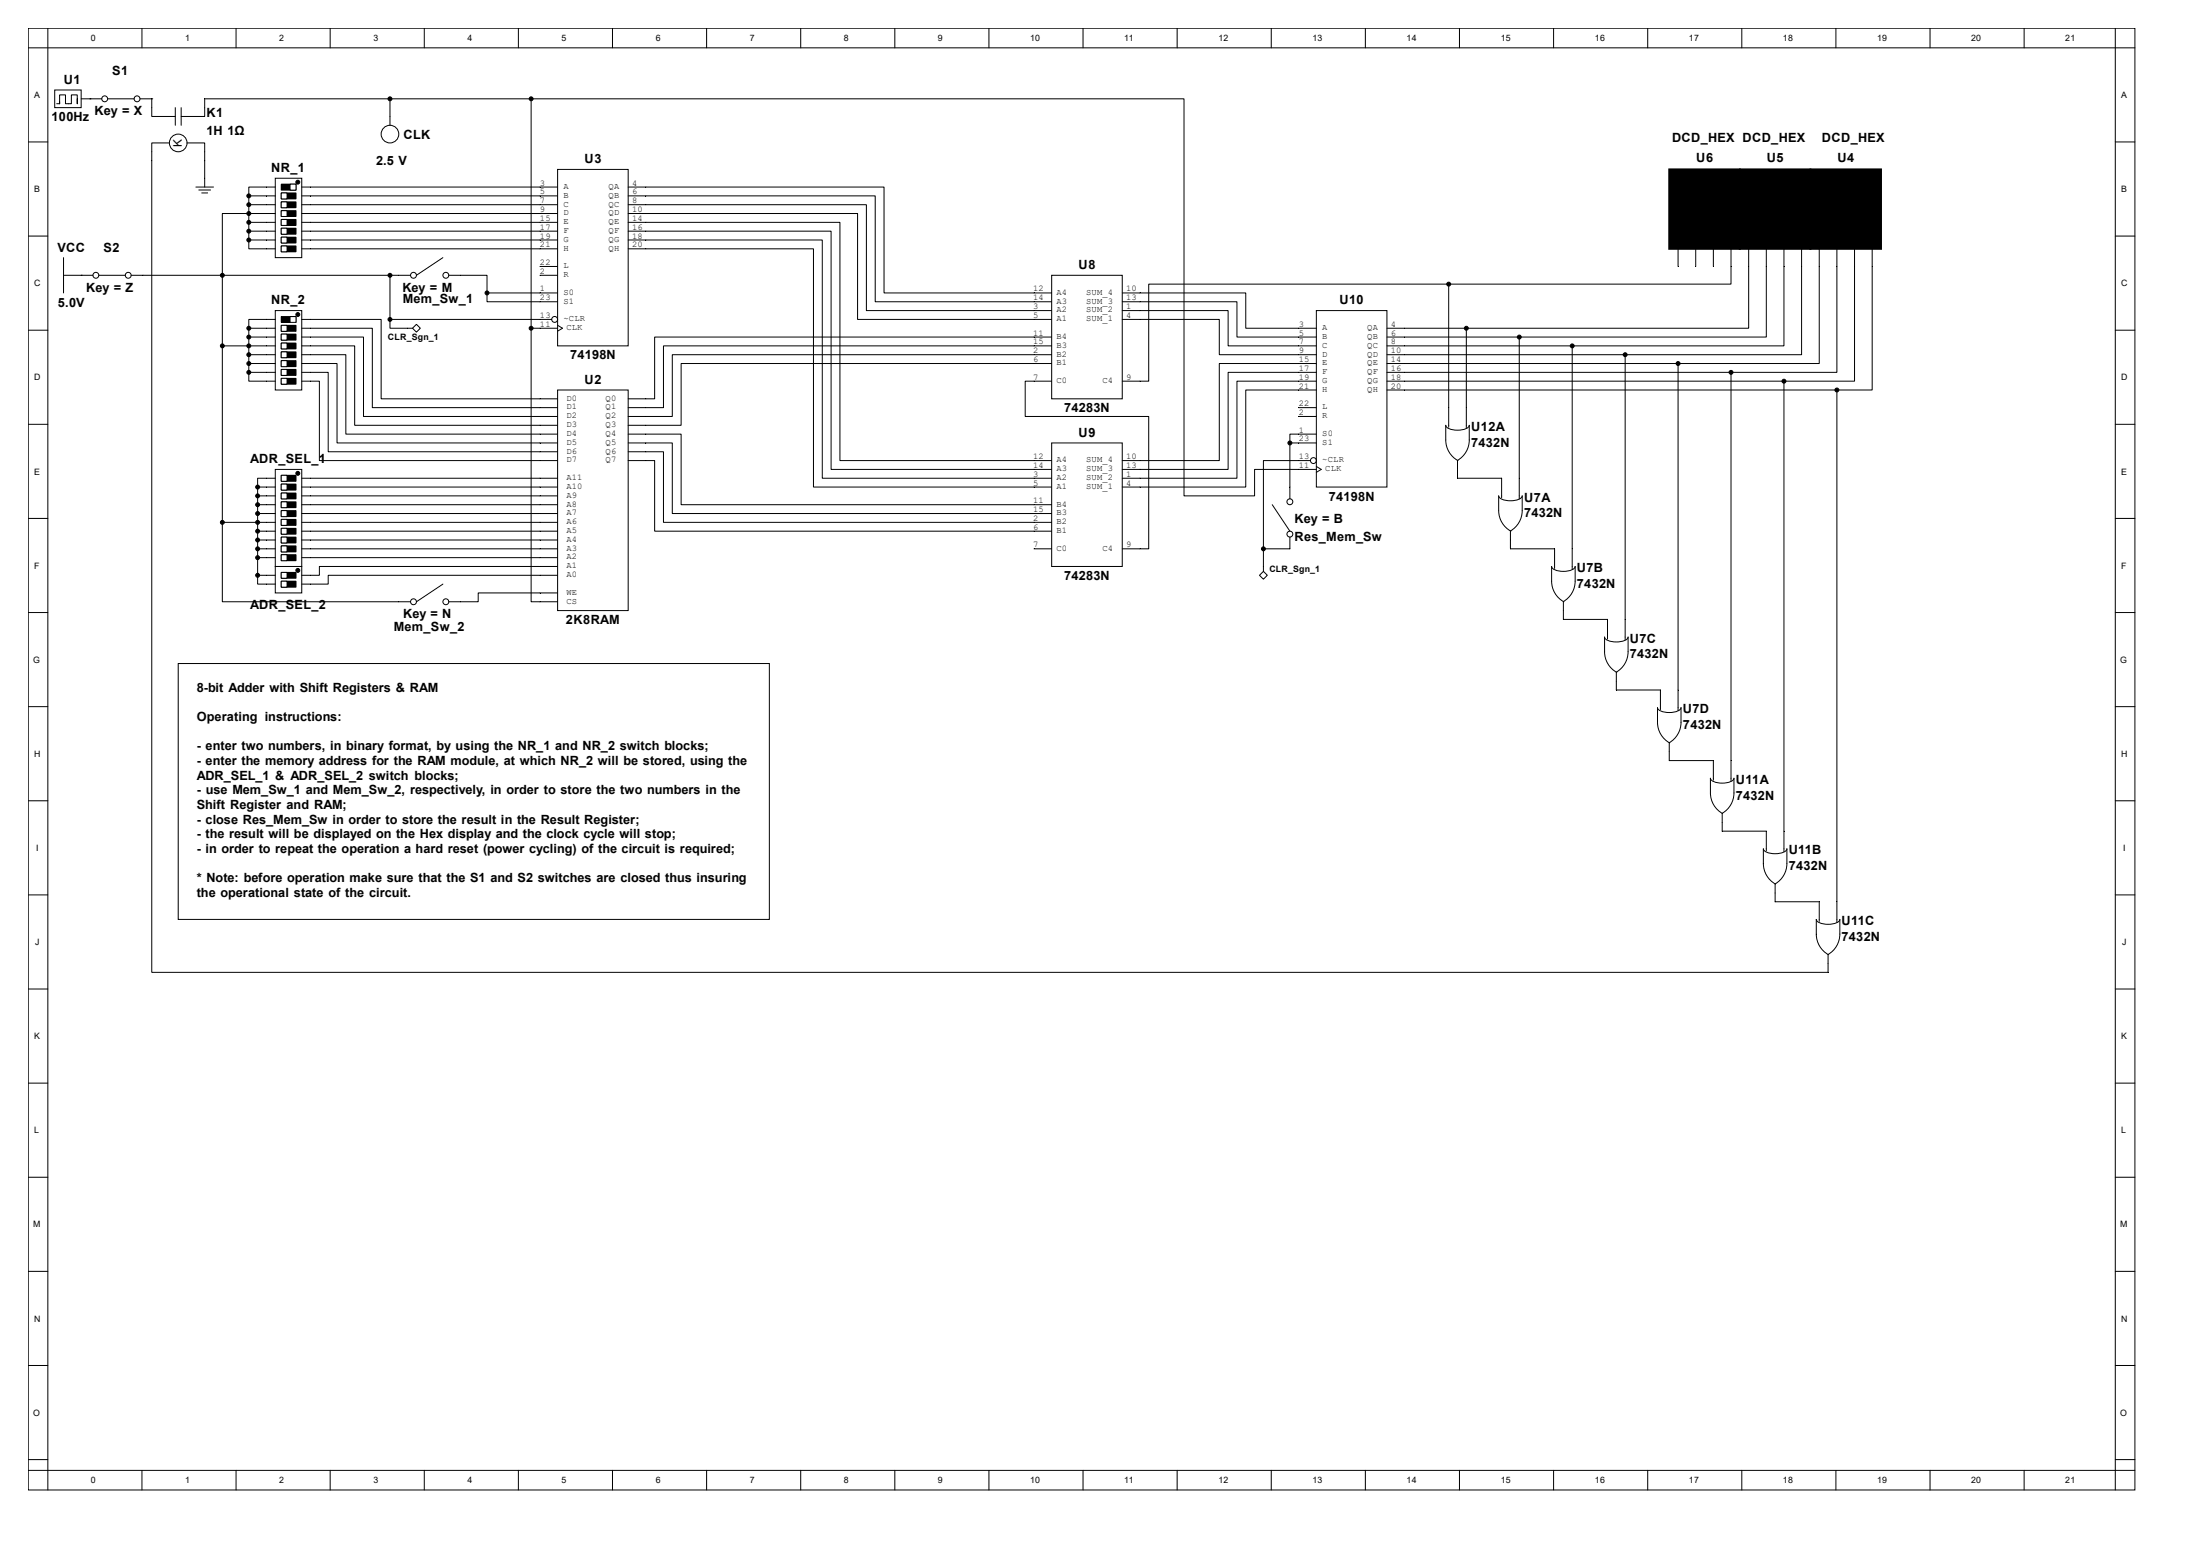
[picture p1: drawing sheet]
<svg xmlns="http://www.w3.org/2000/svg" width="594mm" height="420mm" viewBox="0 0 594 420" stroke-linecap="round" stroke-linejoin="round" font-family="sans-serif">
<g fill="none" stroke="#000" stroke-width=".27">
<path d="M7.6 7.6h568.6v394.5h-568.6zM7.6 12.9h568.6M12.9 7.6v394.5M38.3 7.6v5.3M63.7 7.6v5.3M89.1 7.6v5.3M114.5 7.6v5.3M139.9 7.6v5.3M165.3 7.6v5.3M190.7 7.6v5.3M216.1 7.6v5.3M241.5 7.6v5.3"/>
<path d="M266.9 7.6v5.3M292.3 7.6v5.3M317.7 7.6v5.3M343.1 7.6v5.3M368.5 7.6v5.3M393.9 7.6v5.3M419.3 7.6v5.3M444.7 7.6v5.3M470.1 7.6v5.3M495.5 7.6v5.3M520.9 7.6v5.3M546.3 7.6v5.3"/>
<path d="M570.9 7.6v394.5M7.6 38.3h5.3M14.8 24.3h7.1v4.7h-7.1zM15.3 28h.8M20.8 26.7v1.3v-2.4h-1.5v2.4h-1.6v-2.4h-1.6v2.4v-.5M21.9 26.7h2.4M570.9 38.3h5.3M7.6 63.7h5.3M570.9 63.7h5.3M7.6 89.1h5.3M570.9 89.1h5.3M7.6 114.5h5.3"/>
<path d="M570.9 114.5h5.3M7.6 139.9h5.3M570.9 139.9h5.3M7.6 165.3h5.3M570.9 165.3h5.3M7.6 190.7h5.3M570.9 190.7h5.3M7.6 216.1h5.3M570.9 216.1h5.3M7.6 241.5h5.3M570.9 241.5h5.3M7.6 266.9h5.3"/>
<path d="M570.9 266.9h5.3M7.6 292.3h5.3M570.9 292.3h5.3M7.6 317.7h5.3M570.9 317.7h5.3M7.6 343.1h5.3M570.9 343.1h5.3M7.6 368.5h5.3M570.9 368.5h5.3M7.6 393.9h5.3M7.6 396.8h568.6M38.3 396.8v5.3"/>
<path d="M63.7 396.8v5.3M89.1 396.8v5.3M114.5 396.8v5.3M139.9 396.8v5.3M165.3 396.8v5.3M190.7 396.8v5.3M216.1 396.8v5.3M241.5 396.8v5.3M266.9 396.8v5.3M292.3 396.8v5.3M317.7 396.8v5.3M343.1 396.8v5.3"/>
<path d="M368.5 396.8v5.3M393.9 396.8v5.3M419.3 396.8v5.3M444.7 396.8v5.3M470.1 396.8v5.3M495.5 396.8v5.3M520.9 396.8v5.3M546.3 396.8v5.3M570.9 393.9h5.3"/>
</g>
<path d="M74.3 48.1h7.1v21.4h-7.1z" fill-rule="evenodd" fill="#fff"/>
<path d="M74.3 48.1h7.1v21.4h-7.1zM75.9 49.7h4v1.6h-4z" fill="none" stroke="#000" stroke-width=".27"/>
<path d="M75.9 49.7h4v1.6h-4z" fill="#000"/>
<path d="M78.3 49.7h1.6v1.6h-1.6z" fill="#fff"/>
<path d="M75.9 52.1h4v1.6h-4zM78.3 49.7h1.6v1.6h-1.6z" fill="none" stroke="#000" stroke-width=".27"/>
<path d="M75.9 52.1h4v1.6h-4z" fill="#000"/>
<path d="M75.9 52.1h1.6v1.6h-1.6z" fill="#fff"/>
<path d="M75.9 52.1h1.6v1.6h-1.6zM75.9 54.5h4v1.5h-4z" fill="none" stroke="#000" stroke-width=".27"/>
<path d="M75.9 54.5h4v1.5h-4z" fill="#000"/>
<path d="M75.9 54.5h1.6v1.5h-1.6z" fill="#fff"/>
<path d="M75.9 54.5h1.6v1.5h-1.6zM75.9 56.9h4v1.5h-4z" fill="none" stroke="#000" stroke-width=".27"/>
<path d="M75.9 56.9h4v1.5h-4z" fill="#000"/>
<path d="M75.9 56.9h1.6v1.5h-1.6z" fill="#fff"/>
<path d="M75.9 56.9h1.6v1.5h-1.6zM75.9 59.2h4v1.6h-4z" fill="none" stroke="#000" stroke-width=".27"/>
<path d="M75.9 59.3h4v1.5h-4z" fill="#000"/>
<path d="M75.9 59.3h1.6v1.5h-1.6z" fill="#fff"/>
<path d="M75.9 59.2h1.6v1.6h-1.6zM75.9 61.6h4v1.6h-4z" fill="none" stroke="#000" stroke-width=".27"/>
<path d="M75.9 61.6h4v1.6h-4z" fill="#000"/>
<path d="M75.9 61.6h1.6v1.6h-1.6z" fill="#fff"/>
<path d="M75.9 61.6h1.6v1.6h-1.6zM75.9 64h4v1.6h-4z" fill="none" stroke="#000" stroke-width=".27"/>
<path d="M75.9 64.1h4v1.5h-4z" fill="#000"/>
<path d="M75.9 64.1h1.6v1.5h-1.6z" fill="#fff"/>
<path d="M75.9 64h1.6v1.6h-1.6zM75.9 66.4h4v1.5h-4z" fill="none" stroke="#000" stroke-width=".27"/>
<path d="M75.9 66.4h4v1.5h-4z" fill="#000"/>
<path d="M75.9 66.4h1.6v1.5h-1.6z" fill="#fff"/>
<g fill="none" stroke="#000" stroke-width=".27">
<path d="M67.1 52.9h7.2M67.1 55.2h7.2M67.1 57.6h7.2M67.1 52.9v11.9M74.3 50.5h-7.2v2.4M81.4 50.5h2.4M81.4 52.9h2.4M81.4 55.2h2.4M81.4 57.6h2.4M67.1 64.8v2.3h7.2M67.1 60h7.2M67.1 62.4h7.2"/>
<path d="M67.1 64.8h7.2M75.9 66.4h1.6v1.5h-1.6zM81.4 60h2.4M81.4 62.4h2.4M81.4 64.8h2.4M81.4 67.1h2.4"/>
<circle cx="67.1" cy="52.9" r=".53"/>
<circle cx="67.1" cy="57.6" r=".53"/>
<circle cx="67.1" cy="55.2" r=".53"/>
<circle cx="80.4" cy="49.2" r=".53"/>
<circle cx="67.1" cy="60" r=".53"/>
<circle cx="67.1" cy="62.4" r=".53"/>
<circle cx="67.1" cy="64.8" r=".53"/>
</g>
<g fill="#000">
<circle cx="67.1" cy="52.9" r=".53"/>
<circle cx="67.1" cy="57.6" r=".53"/>
<circle cx="67.1" cy="55.2" r=".53"/>
<circle cx="80.4" cy="49.2" r=".53"/>
<circle cx="67.1" cy="60" r=".53"/>
<circle cx="67.1" cy="62.4" r=".53"/>
<circle cx="67.1" cy="64.8" r=".53"/>
</g>
<path d="M74.3 83.8h7.1v21.4h-7.1z" fill-rule="evenodd" fill="#fff"/>
<path d="M74.3 83.8h7.1v21.4h-7.1zM75.9 85.4h4v1.6h-4z" fill="none" stroke="#000" stroke-width=".27"/>
<path d="M75.9 85.5h4v1.5h-4z" fill="#000"/>
<path d="M78.3 85.5h1.6v1.5h-1.6z" fill="#fff"/>
<path d="M75.9 87.8h4v1.6h-4zM78.3 85.4h1.6v1.6h-1.6z" fill="none" stroke="#000" stroke-width=".27"/>
<path d="M75.9 87.8h4v1.6h-4z" fill="#000"/>
<path d="M75.9 87.8h1.6v1.6h-1.6z" fill="#fff"/>
<path d="M75.9 87.8h1.6v1.6h-1.6zM75.9 90.2h4v1.6h-4z" fill="none" stroke="#000" stroke-width=".27"/>
<path d="M75.9 90.2h4v1.6h-4z" fill="#000"/>
<path d="M75.9 90.2h1.6v1.6h-1.6z" fill="#fff"/>
<path d="M75.9 90.2h1.6v1.6h-1.6zM75.9 92.6h4v1.5h-4z" fill="none" stroke="#000" stroke-width=".27"/>
<path d="M75.9 92.6h4v1.5h-4z" fill="#000"/>
<path d="M75.9 92.6h1.6v1.5h-1.6z" fill="#fff"/>
<path d="M75.9 92.6h1.6v1.5h-1.6zM75.9 95h4v1.5h-4z" fill="none" stroke="#000" stroke-width=".27"/>
<path d="M75.9 95h4v1.5h-4z" fill="#000"/>
<path d="M75.9 95h1.6v1.5h-1.6z" fill="#fff"/>
<path d="M75.9 95h1.6v1.5h-1.6zM75.9 97.3h4v1.6h-4z" fill="none" stroke="#000" stroke-width=".27"/>
<path d="M75.9 97.4h4v1.5h-4z" fill="#000"/>
<path d="M75.9 97.4h1.6v1.5h-1.6z" fill="#fff"/>
<path d="M75.9 97.3h1.6v1.6h-1.6zM75.9 99.7h4v1.6h-4z" fill="none" stroke="#000" stroke-width=".27"/>
<path d="M75.9 99.7h4v1.6h-4z" fill="#000"/>
<path d="M75.9 99.7h1.6v1.6h-1.6z" fill="#fff"/>
<path d="M75.9 99.7h1.6v1.6h-1.6zM75.9 102.1h4v1.6h-4z" fill="none" stroke="#000" stroke-width=".27"/>
<path d="M75.9 102.2h4v1.5h-4z" fill="#000"/>
<path d="M75.9 102.2h1.6v1.5h-1.6z" fill="#fff"/>
<g fill="none" stroke="#000" stroke-width=".27">
<path d="M24.3 26.7h.1M24.3 26.7h3.2M29 26.7h7.2M37.8 26.7h3.2M67.1 57.6h-7.1v16.7h50.8M83.8 50.5h66.7M83.8 52.9h66.7M83.8 55.2h66.7M83.8 57.6h66.7M150.5 45.7h19v47.6h-19zM169.5 50.5h4.8M169.5 52.9h4.8"/>
<path d="M169.5 55.2h4.8M169.5 57.6h4.8M17.1 74.3h8M17.1 69.5v9.6M21.9 74.3h.1M26.7 74.3h7.1M35.4 74.3h3.2M83.8 60h66.7M83.8 64.8h66.7M83.8 67.1h66.7M83.8 62.4h66.7M119.5 69.5l-7.1 4.8"/>
<path d="M121.1 74.3h10.3v4.8h19.1M145.7 71.9h4.8M145.7 74.3h4.8M169.5 60h4.8M169.5 64.8h4.8M169.5 67.1h4.8M169.5 62.4h4.8M471.9 67.1v4.8M476.7 67.1v4.8M481.4 67.1v4.8M486.2 67.1v4.8M491 67.1v4.8"/>
<path d="M495.7 67.1v4.8M500.5 67.1v4.8M505.3 67.1v4.8M67.1 88.6h7.2M67.1 91h7.2M67.1 93.3h7.2M67.1 95.7h7.2M67.1 98.1h7.2M67.1 88.6v11.9M74.3 86.2h-7.2v2.4M81.4 86.2h21.5v21.4h47.6M81.4 88.6h19.1v21.4h50"/>
<path d="M81.4 91h16.7v21.4h52.4M81.4 93.3h14.3v21.5h54.8M81.4 95.7h11.9v21.4h57.2M81.4 98.1h9.6v21.4h59.5M143.3 88.6h7.2M145.7 86.2h3.2M145.7 81.4h4.8M150.5 87.8l1.3 .8-1.3 .8M67.1 100.5v2.4h7.2M67.1 100.5h7.2M75.9 102.1h1.6v1.6h-1.6zM81.4 100.5h7.2v21.4h61.9"/>
<path d="M81.4 102.9h4.8v21.4h64.3M150.5 105.2h19v59.6h-19zM169.5 107.6h4.8M169.5 110h4.8M169.5 112.4h4.8M169.5 114.8h4.8M169.5 119.5h4.8M169.5 117.1h4.8M145.7 133.8h4.8M145.7 136.2h4.8M145.7 138.6h4.8M145.7 129.1h4.8"/>
<path d="M145.7 131.4h4.8M169.5 121.9h4.8M169.5 124.3h4.8M145.7 145.7h4.8M145.7 143.3h4.8M145.7 141h4.8M145.7 148.1h4.8M145.7 152.9h4.8M145.7 150.5h4.8M145.7 155.2h4.8M145.7 160h4.8M145.7 162.4h4.8"/>
<circle cx="28.3" cy="26.7" r=".79"/>
<circle cx="37" cy="26.7" r=".79"/>
<circle cx="25.9" cy="74.3" r=".79"/>
<circle cx="34.6" cy="74.3" r=".79"/>
<circle cx="60" cy="74.3" r=".53"/>
<circle cx="105.2" cy="74.3" r=".53"/>
<circle cx="111.6" cy="74.3" r=".79"/>
<circle cx="120.3" cy="74.3" r=".79"/>
<circle cx="131.4" cy="79.1" r=".53"/>
<circle cx="67.1" cy="95.7" r=".53"/>
<circle cx="67.1" cy="98.1" r=".53"/>
<circle cx="67.1" cy="93.3" r=".53"/>
<circle cx="67.1" cy="88.6" r=".53"/>
<circle cx="67.1" cy="91" r=".53"/>
<circle cx="80.4" cy="84.9" r=".53"/>
<circle cx="143.3" cy="88.6" r=".53"/>
<circle cx="149.7" cy="86.2" r=".79"/>
<circle cx="67.1" cy="100.5" r=".53"/>
</g>
<g fill="#000">
<path d="M469.5 45.7h19.1v21.4h-19.1z" fill-rule="evenodd"/>
<path d="M488.6 45.7h19v21.4h-19z" fill-rule="evenodd"/>
<circle cx="60" cy="74.3" r=".53"/>
<circle cx="105.2" cy="74.3" r=".53"/>
<circle cx="131.4" cy="79.1" r=".53"/>
<circle cx="67.1" cy="95.7" r=".53"/>
<circle cx="67.1" cy="98.1" r=".53"/>
<circle cx="67.1" cy="93.3" r=".53"/>
<circle cx="67.1" cy="88.6" r=".53"/>
<circle cx="67.1" cy="91" r=".53"/>
<circle cx="80.4" cy="84.9" r=".53"/>
<circle cx="143.3" cy="88.6" r=".53"/>
<circle cx="67.1" cy="100.5" r=".53"/>
</g>
<path d="M469.5 45.7h19.1v21.4h-19.1zM488.6 45.7h19v21.4h-19z" fill="none" stroke="#000" stroke-width=".53"/>
<path d="M74.3 126.7h7.1v26.2h-7.1z" fill-rule="evenodd" fill="#fff"/>
<path d="M74.3 126.7h7.1v26.2h-7.1zM75.9 128.3h4v1.6h-4z" fill="none" stroke="#000" stroke-width=".27"/>
<path d="M75.9 128.3h4v1.6h-4z" fill="#000"/>
<path d="M75.9 128.3h1.6v1.6h-1.6z" fill="#fff"/>
<path d="M75.9 128.3h1.6v1.6h-1.6zM75.9 130.6h4v1.6h-4z" fill="none" stroke="#000" stroke-width=".27"/>
<path d="M75.9 130.7h4v1.5h-4z" fill="#000"/>
<path d="M75.9 130.7h1.6v1.5h-1.6z" fill="#fff"/>
<path d="M75.9 130.6h1.6v1.6h-1.6zM75.9 133.1h4v1.5h-4z" fill="none" stroke="#000" stroke-width=".27"/>
<path d="M75.9 133.1h4v1.5h-4z" fill="#000"/>
<path d="M75.9 133.1h1.6v1.5h-1.6z" fill="#fff"/>
<path d="M75.9 133.1h1.6v1.5h-1.6zM75.9 135.4h4v1.6h-4z" fill="none" stroke="#000" stroke-width=".27"/>
<path d="M75.9 135.5h4v1.5h-4z" fill="#000"/>
<path d="M75.9 135.5h1.6v1.5h-1.6z" fill="#fff"/>
<path d="M75.9 135.4h1.6v1.6h-1.6zM75.9 137.8h4v1.6h-4z" fill="none" stroke="#000" stroke-width=".27"/>
<path d="M75.9 137.8h4v1.6h-4z" fill="#000"/>
<path d="M75.9 137.8h1.6v1.6h-1.6z" fill="#fff"/>
<path d="M75.9 137.8h1.6v1.6h-1.6zM75.9 140.2h4v1.6h-4z" fill="none" stroke="#000" stroke-width=".27"/>
<path d="M75.9 140.2h4v1.6h-4z" fill="#000"/>
<path d="M75.9 140.2h1.6v1.6h-1.6z" fill="#fff"/>
<path d="M75.9 140.2h1.6v1.6h-1.6zM75.9 142.6h4v1.5h-4z" fill="none" stroke="#000" stroke-width=".27"/>
<path d="M75.9 142.6h4v1.5h-4z" fill="#000"/>
<path d="M75.9 142.6h1.6v1.5h-1.6z" fill="#fff"/>
<path d="M75.9 142.6h1.6v1.5h-1.6zM75.9 144.9h4v1.6h-4z" fill="none" stroke="#000" stroke-width=".27"/>
<path d="M75.9 145h4v1.5h-4z" fill="#000"/>
<path d="M75.9 145h1.6v1.5h-1.6z" fill="#fff"/>
<path d="M75.9 144.9h1.6v1.6h-1.6zM75.9 147.3h4v1.6h-4z" fill="none" stroke="#000" stroke-width=".27"/>
<path d="M75.9 147.4h4v1.5h-4z" fill="#000"/>
<path d="M75.9 147.4h1.6v1.5h-1.6z" fill="#fff"/>
<path d="M75.9 147.3h1.6v1.6h-1.6zM75.9 149.7h4v1.6h-4z" fill="none" stroke="#000" stroke-width=".27"/>
<path d="M75.9 149.7h4v1.6h-4z" fill="#000"/>
<path d="M75.9 149.7h1.6v1.6h-1.6z" fill="#fff"/>
<g fill="none" stroke="#000" stroke-width=".27">
<path d="M71.9 129.1h2.4M71.9 131.4h2.4M71.9 133.8h2.4M71.9 136.2h2.4M71.9 138.6h2.4M81.4 129.1h64.3M81.4 131.4h64.3M81.4 133.8h64.3M81.4 136.2h64.3M81.4 138.6h64.3M71.9 141h2.4M71.9 143.3h2.4"/>
<path d="M71.9 145.7h2.4M71.9 148.1h2.4M71.9 150.5h2.4M75.9 149.7h1.6v1.6h-1.6zM81.4 141h64.3M81.4 143.3h64.3M81.4 145.7h64.3M81.4 148.1h64.3M81.4 150.5h64.3"/>
<circle cx="80.4" cy="127.7" r=".53"/>
</g>
<circle cx="80.4" cy="127.7" r=".53" fill="#000"/>
<path d="M74.3 152.9h7.1v7.1h-7.1z" fill-rule="evenodd" fill="#fff"/>
<path d="M74.3 152.9h7.1v7.1h-7.1zM75.9 154.5h4v1.5h-4z" fill="none" stroke="#000" stroke-width=".27"/>
<path d="M75.9 154.5h4v1.5h-4z" fill="#000"/>
<path d="M75.9 154.5h1.6v1.5h-1.6z" fill="#fff"/>
<path d="M75.9 154.5h1.6v1.5h-1.6zM75.9 156.8h4v1.7h-4z" fill="none" stroke="#000" stroke-width=".27"/>
<path d="M75.9 156.9h4v1.6h-4z" fill="#000"/>
<path d="M75.9 156.9h1.6v1.6h-1.6z" fill="#fff"/>
<g fill="none" stroke="#000" stroke-width=".27">
<path d="M41 26.7v4.7h6.3M41 26.7h.1M45.7 38.6h-4.7v223.8h452.3v-4.8M47.3 29v4.8M48.9 29v4.8M50.5 38.6h4.7v11.9M105.2 26.7h.1M105.2 26.7v7.1M143.3 26.7v135.7h2.4M143.3 26.7h-88.1v4.7h-6.3M143.3 26.7h176.2v107.1h19.1v-7.1h16.7M52.9 50.5h4.7"/>
<path d="M53.7 51.3h3.1M54.4 52.1h1.6M174.3 57.6h57.1v28.6h52.4M174.3 55.2h59.5v28.6h50M174.3 52.9h61.9v28.5h47.6M174.3 50.5h64.3v28.6h45.2M38.6 74.3h21.4v66.7M105.2 74.3v11.9M131.4 79.1v2.3h14.3M174.3 60h52.4v64.3h57.1M174.3 62.4h50v64.3h59.5M174.3 64.8h47.6v64.3h61.9"/>
<path d="M174.3 67.1h45.2v64.3h64.3M283.8 74.3h19.1v33.3h-19.1zM302.9 79.1h33.3v9.5h19.1M391 76.7h-81v26.2h-7.1M391 76.7v38.6M452.9 67.1v4.8M457.6 67.1v4.8M462.4 67.1v4.8M467.2 67.1v9.6h-76.2M471.9 71.9v16.7h-76.2M476.7 71.9v19.1h-66.7M481.4 71.9v21.4h-57.1"/>
<path d="M486.2 71.9v23.8h-47.6M491 71.9v26.2h-38.1M495.7 71.9v28.6h-28.5M500.5 71.9v31h-19.1M505.3 71.9v33.3h-9.6M60 93.3h7.1M105.2 86.2v2.4h6.1M105.2 86.2h40.5M111.3 88.6l1.1-1.1 1 1.1-1 1zM283.8 91h-107.1v16.6h-2.4M283.8 93.3h-104.7v16.7h-4.8M283.8 95.7h-102.4v16.7h-7.1"/>
<path d="M283.8 98.1h-100v16.7h-9.5M302.9 86.2h26.2v9.5h26.2M302.9 83.8h28.5v9.5h23.9M302.9 81.4h30.9v9.6h21.5M355.3 83.8h19v47.6h-19zM355.3 98.1h-26.2v26.2h-26.2M374.3 93.3h50M374.3 91h35.7M374.3 95.7h64.3M374.3 98.1h78.6M374.3 88.6h21.4M395.7 88.6v27"/>
<path d="M410 91v43.6M424.3 93.3v60.4M438.6 95.7v77M452.9 98.1v93.7M174.3 117.1h9.5v19.1h100M174.3 119.5h7.1v19.1h102.4M283.8 119.5h19.1v33.4h-19.1zM283.8 102.9h-7.1v9.5h33.3v35.7h-7.1M348.1 119.5h7.2M348.1 119.5v15.1M350.5 110h4.8M350.5 112.4h4.8"/>
<path d="M355.3 105.2h-19.1v26.2h-33.3M355.3 102.9h-21.5v26.2h-30.9M355.3 100.5h-23.9v26.2h-28.5M355.3 117.1h-7.2v2.4M374.3 102.9h107.1M374.3 105.2h121.4M374.3 100.5h92.9M467.2 100.5v110.3M481.4 102.9v127M495.7 105.2v143.7M69.5 138.6h2.4M69.5 131.4v23.8"/>
<path d="M69.5 136.2h2.4M69.5 133.8h2.4M69.5 131.4h2.4M71.9 129.1h-2.4v2.3M174.3 121.9h4.8v19.1h104.7M174.3 124.3h2.4v19h107.1M343.3 136.2l4.8 7.1M353.7 124.3h-12.7v23.8M355.3 125.9l1.3 .8-1.3 .8M393.5 124.3a6.3 6.3 0 0 1-3.3-5.6v-3.9a2.4 2.4 0 0 0 2.4 1.3h1.5l1.2-.3a1.42 1.42 0 0 0 1.2-1v3.9a6.3 6.3 0 0 1-3.2 5.5v4.9h11.9v5.2M60 141v21.4h50.8M60 141h11.9"/>
<path d="M69.5 155.2v2.4h4.8M69.5 155.2h4.8M69.5 143.3h2.4M69.5 145.7h2.4M69.5 148.1h2.4M69.5 150.5h2.4M75.9 156.8h1.6v1.7h-1.6zM119.5 157.6l-7.1 4.8M145.7 152.9h-59.5v2.3h-4.8M145.7 155.2h-57.1v2.4h-7.2M279.1 148.1h4.7M339.9 155.2l1.1-1 1 1-1 1.1z"/>
<path d="M341 148.1v6.1M348.1 144.9v3.2h-7.1M407.6 143.3a6.3 6.3 0 0 0 3.2-5.5v-4a2.4 2.4 0 0 1-2.4 1.3h-1.5l-1.3-.3a1.43 1.43 0 0 1-1.1-1v4a6.3 6.3 0 0 0 3.3 5.5M407.6 143.3v4.8h11.9v5.3M48.1 179.1h159.5v69h-159.5zM145.7 160h-16.6v2.4h-8M421.9 162.3a6.3 6.3 0 0 0 3.2-5.5v-3.9a2.4 2.4 0 0 1-2.5 1.3h-1.4l-1.3-.3a1.43 1.43 0 0 1-1.2-1v3.9a6.3 6.3 0 0 0 3.3 5.6M421.9 162.4v4.8h11.9v5.2M436.3 181.4a6.4 6.4 0 0 1-3.3-5.5v-4a2.4 2.4 0 0 0 2.5 1.3h1.4l1.3-.3a1.43 1.43 0 0 0 1.2-1 12.8 12.8 0 0 1-.5 6.4 6.3 6.3 0 0 1-2.7 3.1v4.8h11.9v5.3M450.5 200.4a6.3 6.3 0 0 0 3.2-5.5v-3.9a2.4 2.4 0 0 1-2.5 1.2h-1.4l-1.3-.2a1.43 1.43 0 0 1-1.2-1 12.7 12.7 0 0 0 .5 6.4 6.4 6.4 0 0 0 2.8 3.1M450.5 200.5v4.7h11.9v5.3M464.8 219.5a6.3 6.3 0 0 0 3.2-5.5v-4a2.4 2.4 0 0 1-2.5 1.3h-1.5l-1.2-.3a1.43 1.43 0 0 1-1.2-1 12.7 12.7 0 0 0 .5 6.5 6.4 6.4 0 0 0 2.8 3"/>
<path d="M464.8 219.5v4.8h11.9v5.3M479.2 238.6a6.4 6.4 0 0 1-3.3-5.6v-3.9a2.4 2.4 0 0 0 2.4 1.2h1.5l1.3-.2a1.43 1.43 0 0 0 1.1-1v3.9a6.3 6.3 0 0 1-3.2 5.5l.1 4.8h11.9v5.3M493.3 257.6a6.3 6.3 0 0 0 3.2-5.5v-4a2.4 2.4 0 0 1-2.4 1.3h-1.5l-1.2-.3a1.43 1.43 0 0 1-1.2-1v4a6.3 6.3 0 0 0 3.3 5.5"/>
<circle cx="48.1" cy="38.6" r="2.38"/>
<circle cx="105.2" cy="36.2" r="2.38"/>
<circle cx="105.2" cy="26.7" r=".53"/>
<circle cx="143.3" cy="26.7" r=".53"/>
<circle cx="391" cy="76.7" r=".53"/>
<circle cx="60" cy="93.3" r=".53"/>
<circle cx="105.2" cy="86.2" r=".53"/>
<circle cx="395.7" cy="88.6" r=".53"/>
<circle cx="410" cy="91" r=".53"/>
<circle cx="424.3" cy="93.3" r=".53"/>
<circle cx="438.6" cy="95.7" r=".53"/>
<circle cx="452.9" cy="98.1" r=".53"/>
<circle cx="348.1" cy="119.5" r=".53"/>
<circle cx="467.2" cy="100.5" r=".53"/>
<circle cx="481.4" cy="102.9" r=".53"/>
<circle cx="495.7" cy="105.2" r=".53"/>
<circle cx="69.5" cy="136.2" r=".53"/>
<circle cx="69.5" cy="133.8" r=".53"/>
<circle cx="69.5" cy="138.6" r=".53"/>
<circle cx="69.5" cy="131.4" r=".53"/>
<circle cx="348.1" cy="135.4" r=".79"/>
<circle cx="354.5" cy="124.3" r=".79"/>
<circle cx="60" cy="141" r=".53"/>
<circle cx="69.5" cy="145.7" r=".53"/>
<circle cx="69.5" cy="148.1" r=".53"/>
<circle cx="69.5" cy="143.3" r=".53"/>
<circle cx="69.5" cy="155.2" r=".53"/>
<circle cx="69.5" cy="150.5" r=".53"/>
<circle cx="69.5" cy="141" r=".53"/>
<circle cx="80.4" cy="153.9" r=".53"/>
<circle cx="341" cy="148.1" r=".53"/>
<circle cx="348.1" cy="144.1" r=".79"/>
<circle cx="111.6" cy="162.4" r=".79"/>
<circle cx="120.3" cy="162.4" r=".79"/>
</g>
<g fill="#000">
<path d="M450.5 45.7h19v21.4h-19z" fill-rule="evenodd"/>
<circle cx="105.2" cy="26.7" r=".53"/>
<circle cx="143.3" cy="26.7" r=".53"/>
<circle cx="391" cy="76.7" r=".53"/>
<circle cx="60" cy="93.3" r=".53"/>
<circle cx="105.2" cy="86.2" r=".53"/>
<circle cx="395.7" cy="88.6" r=".53"/>
<circle cx="410" cy="91" r=".53"/>
<circle cx="424.3" cy="93.3" r=".53"/>
<circle cx="438.6" cy="95.7" r=".53"/>
<circle cx="452.9" cy="98.1" r=".53"/>
<circle cx="348.1" cy="119.5" r=".53"/>
<circle cx="467.2" cy="100.5" r=".53"/>
<circle cx="481.4" cy="102.9" r=".53"/>
<circle cx="495.7" cy="105.2" r=".53"/>
<circle cx="69.5" cy="136.2" r=".53"/>
<circle cx="69.5" cy="133.8" r=".53"/>
<circle cx="69.5" cy="138.6" r=".53"/>
<circle cx="69.5" cy="131.4" r=".53"/>
<circle cx="60" cy="141" r=".53"/>
<circle cx="69.5" cy="145.7" r=".53"/>
<circle cx="69.5" cy="148.1" r=".53"/>
<circle cx="69.5" cy="143.3" r=".53"/>
<circle cx="69.5" cy="155.2" r=".53"/>
<circle cx="69.5" cy="150.5" r=".53"/>
<circle cx="69.5" cy="141" r=".53"/>
<circle cx="80.4" cy="153.9" r=".53"/>
<circle cx="341" cy="148.1" r=".53"/>
</g>
<path d="M450.5 45.7h19v21.4h-19z" fill="none" stroke="#000" stroke-width=".53"/>
<g font-size="3.4">
<text x="17.2" y="22.6">U1</text>
<text x="30.3" y="20.3">S1</text>
<text x="13.9" y="32.7">100Hz</text>
<text x="25.5" y="31.1">Key = X</text>
<text x="55.7" y="31.7">K1</text>
<text x="55.7" y="36.4">1H 1Ω</text>
<text x="108.9" y="37.5">CLK</text>
<text x="451.2" y="38.3">DCD_HEX DCD_HEX</text>
<text x="491.7" y="38.3">DCD_HEX</text>
<text x="73.2" y="46.5">NR_1</text>
<text x="101.5" y="44.6">2.5 V</text>
<text x="157.8" y="44.1">U3</text>
<text x="457.8" y="43.8">U6</text>
<text x="476.8" y="43.8">U5</text>
<text x="495.9" y="43.8">U4</text>
<text x="15.5" y="67.9">VCC</text>
<text x="27.9" y="67.9">S2</text>
<text x="291.1" y="72.6">U8</text>
<text x="15.6" y="82.7">5.0V</text>
<text x="23.3" y="78.7">Key = Z</text>
<text x="73.2" y="82.2">NR_2</text>
<text x="108.6" y="78.7">Key = M</text>
<text x="108.7" y="81.7">Mem_Sw_1</text>
<text x="361.5" y="82.2">U10</text>
<text x="153.8" y="97">74198N</text>
<text x="157.8" y="103.6">U2</text>
<text x="287.1" y="111.3">74283N</text>
<text x="291.1" y="117.9">U9</text>
<text x="397" y="116.3">U12A</text>
<text x="67.5" y="125.1">ADR_SEL_1</text>
<text x="397" y="120.6">7432N</text>
<text x="358.6" y="135.1">74198N</text>
<text x="411.3" y="135.4">U7A</text>
<text x="349.4" y="141.2">Key = B</text>
<text x="411.3" y="139.6">7432N</text>
<text x="349.4" y="145.9">Res_Mem_Sw</text>
<text x="425.6" y="154.4">U7B</text>
<text x="287.1" y="156.5">74283N</text>
<text x="425.6" y="158.6">7432N</text>
<text x="67.5" y="164.5">ADR_SEL_2</text>
<text x="108.8" y="166.8">Key = N</text>
<text x="106.3" y="170.3">Mem_Sw_2</text>
<text x="152.7" y="168.4">2K8RAM</text>
<text x="439.9" y="173.4">U7C</text>
<text x="439.9" y="177.7">7432N</text>
<text x="53.1" y="186.7">8-bit Adder with Shift Registers &amp; RAM</text>
<text x="53.1" y="194.6">Operating instructions:</text>
<text x="454.2" y="192.5">U7D</text>
<text x="454.2" y="196.7">7432N</text>
<text x="53.1" y="202.5">- enter two numbers, in binary format, by using the NR_1 and NR_2 switch blocks;</text>
<text x="53.1" y="206.5">- enter the memory address for the RAM module, at which NR_2 will be stored, using the</text>
<text x="53.1" y="210.4">ADR_SEL_1 &amp; ADR_SEL_2 switch blocks;</text>
<text x="53.1" y="214.4">- use Mem_Sw_1 and Mem_Sw_2, respectively, in order to store the two numbers in the</text>
<text x="468.4" y="211.5">U11A</text>
<text x="468.4" y="215.8">7432N</text>
<text x="53.1" y="218.3">Shift Register and RAM;</text>
<text x="53.1" y="222.3">- close Res_Mem_Sw in order to store the result in the Result Register;</text>
<text x="53.1" y="226.2">- the result will be displayed on the Hex display and the clock cycle will stop;</text>
<text x="53.1" y="230.2">- in order to repeat the operation a hard reset (power cycling) of the circuit is required;</text>
<text x="482.7" y="230.6">U11B</text>
<text x="53.1" y="238.1">* Note: before operation make sure that the S1 and S2 switches are closed thus insuring</text>
<text x="482.7" y="234.8">7432N</text>
<text x="53.1" y="242">the operational state of the circuit.</text>
<text x="497" y="249.6">U11C</text>
<text x="497" y="253.9">7432N</text>
</g>
<text font-size="3.2" x="49.1" y="39.6" transform="rotate(-90 49.1 39.6)">K</text>
<g font-size="2.4">
<text x="24.6" y="11.1">0</text>
<text x="50" y="11.1">1</text>
<text x="75.4" y="11.1">2</text>
<text x="100.8" y="11.1">3</text>
<text x="126.2" y="11.1">4</text>
<text x="151.6" y="11.1">5</text>
<text x="177" y="11.1">6</text>
<text x="202.4" y="11.1">7</text>
<text x="227.8" y="11.1">8</text>
<text x="253.1" y="11.1">9</text>
<text x="278" y="11.1">10</text>
<text x="303.4" y="11.1">11</text>
<text x="328.8" y="11.1">12</text>
<text x="354.2" y="11.1">13</text>
<text x="379.6" y="11.1">14</text>
<text x="405" y="11.1">15</text>
<text x="430.4" y="11.1">16</text>
<text x="455.8" y="11.1">17</text>
<text x="481.2" y="11.1">18</text>
<text x="506.6" y="11.1">19</text>
<text x="532" y="11.1">20</text>
<text x="557.4" y="11.1">21</text>
<text x="9.2" y="26.5">A</text>
<text x="572.5" y="26.5">A</text>
<text x="9.2" y="51.9">B</text>
<text x="145.7" y="50.1">3</text>
<text x="145.7" y="52.5">5</text>
<text x="152.1" y="51">A</text>
<text x="152.1" y="53.3">B</text>
<text x="164.2" y="51">QA</text>
<text x="164.2" y="53.3">QB</text>
<text x="170.6" y="50.1">4</text>
<text x="170.6" y="52.5">6</text>
<text x="572.5" y="51.9">B</text>
<text x="145.7" y="54.9">7</text>
<text x="145.7" y="57.2">9</text>
<text x="145.7" y="59.6">15</text>
<text x="152.1" y="55.8">C</text>
<text x="152.1" y="58.1">D</text>
<text x="164.2" y="55.8">QC</text>
<text x="164.2" y="58.1">QD</text>
<text x="170.6" y="54.9">8</text>
<text x="170.6" y="57.2">10</text>
<text x="170.6" y="59.6">14</text>
<text x="145.7" y="64.4">19</text>
<text x="145.7" y="62">17</text>
<text x="152.1" y="60.5">E</text>
<text x="152.1" y="65.3">G</text>
<text x="152.1" y="62.9">F</text>
<text x="164.2" y="62.9">QF</text>
<text x="164.2" y="65.3">QG</text>
<text x="164.2" y="60.5">QE</text>
<text x="170.6" y="62">16</text>
<text x="170.6" y="64.4">18</text>
<text x="145.7" y="71.5">22</text>
<text x="145.7" y="66.8">21</text>
<text x="152.1" y="67.6">H</text>
<text x="164.2" y="67.6">QH</text>
<text x="170.6" y="66.8">20</text>
<text x="9.2" y="77.3">C</text>
<text x="145.7" y="73.9">2</text>
<text x="152.1" y="72.4">L</text>
<text x="152.1" y="74.8">R</text>
<text x="572.5" y="77.3">C</text>
<text x="145.7" y="78.7">1</text>
<text x="145.7" y="81">23</text>
<text x="152.1" y="79.5">S0</text>
<text x="152.1" y="81.9">S1</text>
<text x="278.8" y="78.7">12</text>
<text x="278.8" y="81">14</text>
<text x="278.8" y="83.4">3</text>
<text x="285.2" y="79.5">A4</text>
<text x="285.2" y="81.9">A3</text>
<text x="293.1" y="79.5">SUM_4</text>
<text x="293.1" y="81.9">SUM_3</text>
<text x="303.9" y="78.7">10</text>
<text x="303.9" y="81">13</text>
<text x="303.9" y="83.4">1</text>
<text x="145.7" y="88.2">11</text>
<text x="145.7" y="85.8">13</text>
<text x="152.1" y="86.7">~CLR</text>
<text x="152.9" y="89.1">CLK</text>
<text x="278.8" y="85.8">5</text>
<text x="285.2" y="84.3">A2</text>
<text x="285.2" y="86.7">A1</text>
<text x="293.1" y="86.7">SUM_1</text>
<text x="293.1" y="84.3">SUM_2</text>
<text x="303.9" y="85.8">4</text>
<text x="350.5" y="88.2">3</text>
<text x="356.8" y="89.1">A</text>
<text x="369" y="89.1">QA</text>
<text x="375.4" y="88.2">4</text>
<text x="104.7" y="91.8">CLR_Sgn_1</text>
<text x="278.8" y="90.6">11</text>
<text x="278.8" y="93">15</text>
<text x="278.8" y="95.3">2</text>
<text x="285.2" y="91.4">B4</text>
<text x="285.2" y="93.8">B3</text>
<text x="350.5" y="90.6">5</text>
<text x="350.5" y="93">7</text>
<text x="350.5" y="95.3">9</text>
<text x="356.8" y="91.4">B</text>
<text x="356.8" y="93.8">C</text>
<text x="369" y="91.4">QB</text>
<text x="369" y="93.8">QC</text>
<text x="375.4" y="90.6">6</text>
<text x="375.4" y="93">8</text>
<text x="375.4" y="95.3">10</text>
<text x="278.8" y="97.7">6</text>
<text x="285.2" y="96.2">B2</text>
<text x="285.2" y="98.6">B1</text>
<text x="350.5" y="97.7">15</text>
<text x="350.5" y="100.1">17</text>
<text x="356.8" y="96.2">D</text>
<text x="356.8" y="98.6">E</text>
<text x="356.8" y="101">F</text>
<text x="369" y="96.2">QD</text>
<text x="369" y="101">QF</text>
<text x="369" y="98.6">QE</text>
<text x="375.4" y="100.1">16</text>
<text x="375.4" y="97.7">14</text>
<text x="9.2" y="102.7">D</text>
<text x="278.8" y="102.5">7</text>
<text x="285.2" y="103.3">C0</text>
<text x="297.6" y="103.3">C4</text>
<text x="303.9" y="102.5">9</text>
<text x="350.5" y="102.5">19</text>
<text x="350.5" y="104.9">21</text>
<text x="356.8" y="103.3">G</text>
<text x="356.8" y="105.7">H</text>
<text x="369" y="103.3">QG</text>
<text x="369" y="105.7">QH</text>
<text x="375.4" y="102.5">18</text>
<text x="375.4" y="104.9">20</text>
<text x="572.5" y="102.7">D</text>
<text x="152.9" y="108.1">D0</text>
<text x="152.9" y="110.5">D1</text>
<text x="152.9" y="112.9">D2</text>
<text x="163.4" y="108.1">Q0</text>
<text x="163.4" y="110.5">Q1</text>
<text x="163.4" y="112.9">Q2</text>
<text x="350.5" y="109.6">22</text>
<text x="350.5" y="112">2</text>
<text x="356.8" y="110.5">L</text>
<text x="356.8" y="112.9">R</text>
<text x="152.9" y="115.3">D3</text>
<text x="152.9" y="117.6">D4</text>
<text x="163.4" y="115.3">Q3</text>
<text x="163.4" y="117.6">Q4</text>
<text x="350.5" y="116.8">1</text>
<text x="350.5" y="119.1">23</text>
<text x="356.8" y="117.6">S0</text>
<text x="152.9" y="120">D5</text>
<text x="152.9" y="122.4">D6</text>
<text x="152.9" y="124.8">D7</text>
<text x="163.4" y="120">Q5</text>
<text x="163.4" y="122.4">Q6</text>
<text x="163.4" y="124.8">Q7</text>
<text x="278.8" y="123.9">12</text>
<text x="285.2" y="124.8">A4</text>
<text x="293.1" y="124.8">SUM_4</text>
<text x="303.9" y="123.9">10</text>
<text x="350.5" y="123.9">13</text>
<text x="356.8" y="124.8">~CLR</text>
<text x="356.8" y="120">S1</text>
<text x="9.2" y="128.1">E</text>
<text x="152.9" y="129.5">A11</text>
<text x="152.9" y="131.9">A10</text>
<text x="278.8" y="126.3">14</text>
<text x="278.8" y="128.7">3</text>
<text x="278.8" y="131.1">5</text>
<text x="285.2" y="127.2">A3</text>
<text x="285.2" y="129.5">A2</text>
<text x="285.2" y="131.9">A1</text>
<text x="293.1" y="127.2">SUM_3</text>
<text x="293.1" y="131.9">SUM_1</text>
<text x="293.1" y="129.5">SUM_2</text>
<text x="303.9" y="126.3">13</text>
<text x="303.9" y="131.1">4</text>
<text x="303.9" y="128.7">1</text>
<text x="350.5" y="126.3">11</text>
<text x="357.6" y="127.2">CLK</text>
<text x="572.5" y="128.1">E</text>
<text x="152.9" y="134.3">A9</text>
<text x="152.9" y="136.7">A8</text>
<text x="278.8" y="135.8">11</text>
<text x="285.2" y="136.7">B4</text>
<text x="152.9" y="139.1">A7</text>
<text x="152.9" y="143.8">A5</text>
<text x="152.9" y="141.4">A6</text>
<text x="278.8" y="138.2">15</text>
<text x="278.8" y="140.6">2</text>
<text x="278.8" y="143">6</text>
<text x="285.2" y="139.1">B3</text>
<text x="285.2" y="141.4">B2</text>
<text x="285.2" y="143.8">B1</text>
<text x="152.9" y="146.2">A4</text>
<text x="152.9" y="148.6">A3</text>
<text x="278.8" y="147.7">7</text>
<text x="285.2" y="148.6">C0</text>
<text x="297.6" y="148.6">C4</text>
<text x="303.9" y="147.7">9</text>
<text x="9.2" y="153.4">F</text>
<text x="152.9" y="153.4">A1</text>
<text x="152.9" y="151">A2</text>
<text x="152.9" y="155.7">A0</text>
<text x="342.6" y="154.5">CLR_Sgn_1</text>
<text x="572.5" y="153.4">F</text>
<text x="152.9" y="160.5">WE</text>
<text x="152.9" y="162.9">CS</text>
<text x="8.9" y="178.8">G</text>
<text x="572.2" y="178.8">G</text>
<text x="9.2" y="204.2">H</text>
<text x="572.5" y="204.2">H</text>
<text x="9.7" y="229.6">I</text>
<text x="573" y="229.6">I</text>
<text x="9.5" y="255">J</text>
<text x="572.7" y="255">J</text>
<text x="9.2" y="280.4">K</text>
<text x="572.5" y="280.4">K</text>
<text x="9.2" y="305.8">L</text>
<text x="572.5" y="305.8">L</text>
<text x="8.9" y="331.2">M</text>
<text x="572.2" y="331.2">M</text>
<text x="9.2" y="356.6">N</text>
<text x="572.5" y="356.6">N</text>
<text x="8.9" y="382">O</text>
<text x="572.2" y="382">O</text>
<text x="24.6" y="400.3">0</text>
<text x="50" y="400.3">1</text>
<text x="75.4" y="400.3">2</text>
<text x="100.8" y="400.3">3</text>
<text x="126.2" y="400.3">4</text>
<text x="151.6" y="400.3">5</text>
<text x="177" y="400.3">6</text>
<text x="202.4" y="400.3">7</text>
<text x="227.8" y="400.3">8</text>
<text x="253.1" y="400.3">9</text>
<text x="278" y="400.3">10</text>
<text x="303.4" y="400.3">11</text>
<text x="328.8" y="400.3">12</text>
<text x="354.2" y="400.3">13</text>
<text x="379.6" y="400.3">14</text>
<text x="405" y="400.3">15</text>
<text x="430.4" y="400.3">16</text>
<text x="455.8" y="400.3">17</text>
<text x="481.2" y="400.3">18</text>
<text x="506.6" y="400.3">19</text>
<text x="532" y="400.3">20</text>
<text x="557.4" y="400.3">21</text>
</g>
</svg>
